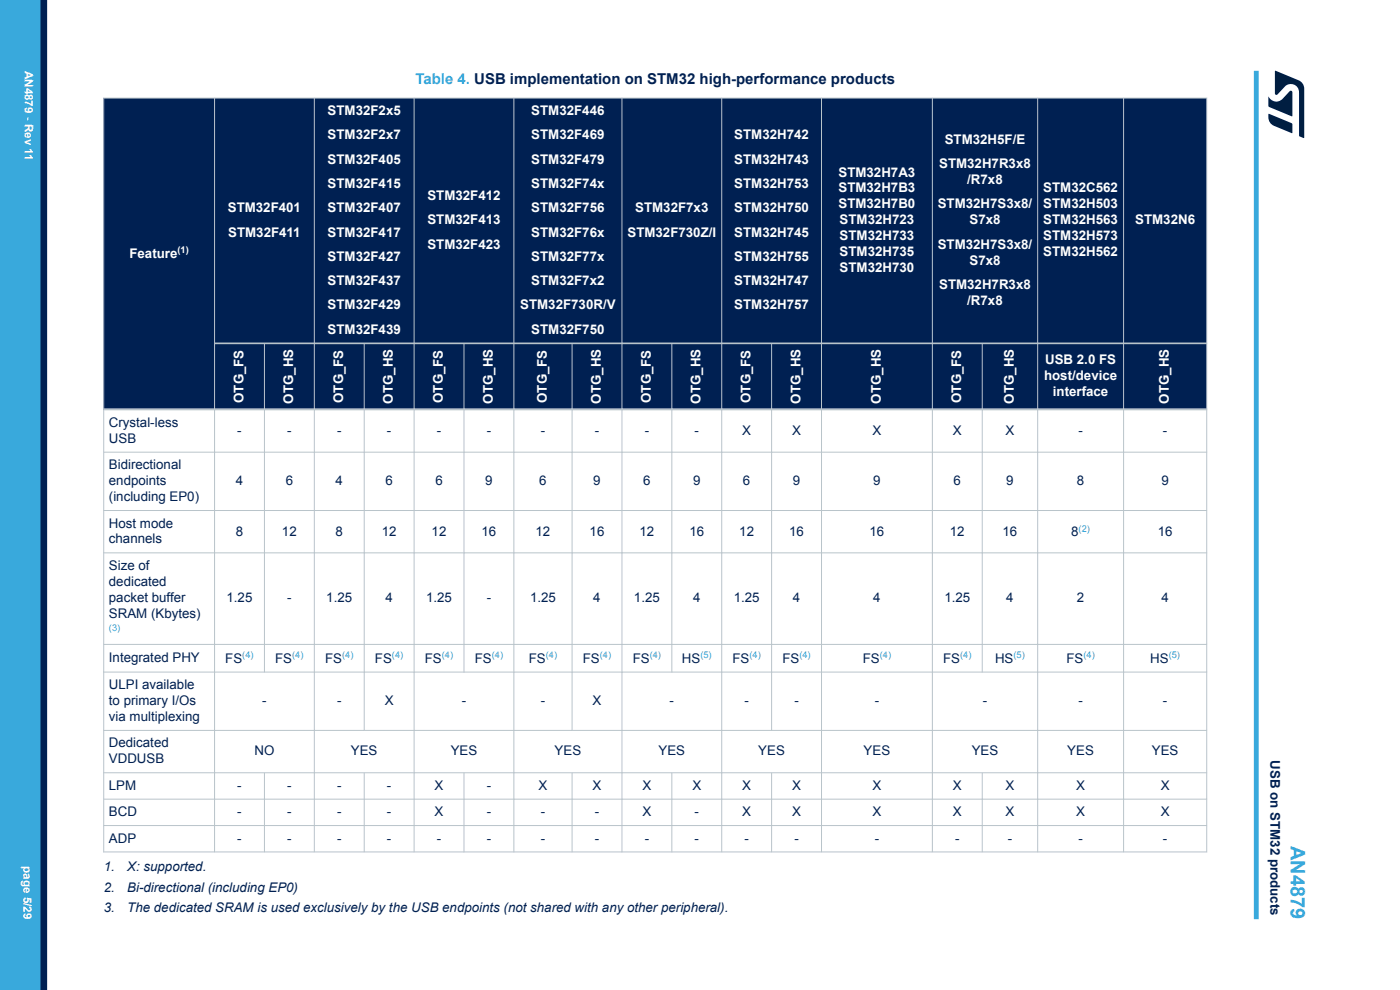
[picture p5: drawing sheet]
<svg xmlns="http://www.w3.org/2000/svg" width="297mm" height="210mm" viewBox="0 0 297 210" stroke-linecap="round" stroke-linejoin="round" font-family="sans-serif">
<g fill="#002052">
<path d="M22 20.8h234v66h-234z" fill-rule="evenodd"/>
<path d="M22 20.8h234v52h-234z" fill-rule="evenodd"/>
<path d="M22.1 20.9h23.3v65.7h-23.3z" fill-rule="evenodd"/>
<path d="M45.6 73h10.4v13.6h-10.4z" fill-rule="evenodd"/>
<path d="M56.2 73h10.4v13.6h-10.4z" fill-rule="evenodd"/>
<path d="M66.8 73h10.4v13.6h-10.4z" fill-rule="evenodd"/>
<path d="M77.4 73h10.3v13.6h-10.3z" fill-rule="evenodd"/>
<path d="M88 73h10.3v13.6h-10.3z" fill-rule="evenodd"/>
<path d="M98.5 73h10.4v13.6h-10.4z" fill-rule="evenodd"/>
<path d="M109.1 73h12.2v13.6h-12.2z" fill-rule="evenodd"/>
<path d="M121.5 73h10.3v13.6h-10.3z" fill-rule="evenodd"/>
<path d="M132.1 73h10.3v13.6h-10.3z" fill-rule="evenodd"/>
<path d="M142.6 73h10.4v13.6h-10.4z" fill-rule="evenodd"/>
<path d="M153.2 73h10.4v13.6h-10.4z" fill-rule="evenodd"/>
<path d="M163.8 73h10.4v13.6h-10.4z" fill-rule="evenodd"/>
<path d="M174.4 73h23.3v13.6h-23.3z" fill-rule="evenodd"/>
<path d="M197.9 73h10.4v13.6h-10.4z" fill-rule="evenodd"/>
<path d="M208.5 73h11.5v13.6h-11.5z" fill-rule="evenodd"/>
<path d="M220.2 73h18.1v13.6h-18.1z" fill-rule="evenodd"/>
<path d="M238.5 73h17.4v13.6h-17.4z" fill-rule="evenodd"/>
</g>
<g fill="none" stroke="#b9c4ca" stroke-width=".21">
<path d="M21.9 20.8h234.2M22 20.7v160.1M45.5 20.7v160.1M66.7 20.7v160.1M87.8 20.7v160.1M109 20.7v160.1M131.9 20.7v160.1M153.1 20.7v160.1M174.3 20.7v160.1M197.8 20.7v160.1M220.1 20.7v160.1M238.4 20.7v160.1"/>
<path d="M256 20.7v160.1M56.1 72.8v69.9M77.3 72.8v82.2M98.4 72.8v69.9M121.4 72.8v82.2M142.5 72.8v69.9M163.7 72.8v82.2M208.4 72.8v69.9M21.9 95.9h234.2M21.9 108.3h234.2M21.9 117.3h234.2M21.9 136.7h234.2"/>
<path d="M21.9 142.6h234.2M21.9 154.9h234.2M21.9 163.9h234.2M21.9 169.5h234.2M21.9 175.1h234.2M56.1 163.9v16.9M77.3 163.9v16.9M98.4 163.9v16.9M121.4 163.9v16.9M142.5 163.9v16.9M163.7 163.9v16.9M208.4 163.9v16.9"/>
<path d="M21.9 180.7h234.2"/>
</g>
<path d="M45.5 72.8h210.6" fill="none" stroke="#b9c4ca" stroke-width=".35"/>
<path d="M21.9 86.8h234.2" fill="none" stroke="#b9c4ca" stroke-width=".42"/>
<path d="M266.5 15v180" fill="none" stroke="#39a9dc" stroke-width="1"/>
<g fill="#39a9dc">
<path d="M0 0h8.6v210h-8.6z" fill-rule="evenodd"/>
<path d="M0 0h7.5v210h-7.5z" fill-rule="evenodd"/>
</g>
<path d="M9.3 0v210" fill="none" stroke="#002052" stroke-width="1.4"/>
<g fill="#001e41">
<path d="M270.5 15l5 2.1a1.91 1.91 0 0 1 1.2 1.7l-.1 10.5-1-.5v-9.2a1.74 1.74 0 0 0-1-1.6 1.74 1.74 0 0 0-2 .3l-1.6 1.7-.2 .1-.3-.1z"/>
<path d="M269.1 24.2l4.9 1.9 .2 .3v1.7l-.2 .1-3.8-1.5a1.92 1.92 0 0 1-1.1-1.8z"/>
<path d="M269.1 20.5a1.85 1.85 0 0 0 2.9 .5l1.6-1.6 .2-.2 .3 .2v5.3l-5-2.1z"/>
</g>
<text font-size="4.2" fill="#39a9dc" x="273.8" y="179.5" transform="rotate(90 273.8 179.5)">AN4879</text>
<text font-size="3.2" fill="#39a9dc" x="88.1" y="17.8">Table 4. USB implementation on STM32 high-performance products</text>
<g font-size="2.8" fill="#fff">
<text x="69.5" y="24.4">STM32F2x5</text>
<text x="69.5" y="29.6">STM32F2x7</text>
<text x="112.7" y="24.4">STM32F446</text>
<text x="112.7" y="29.6">STM32F469</text>
<text x="155.8" y="29.6">STM32H742</text>
<text x="69.5" y="34.7">STM32F405</text>
<text x="112.7" y="34.7">STM32F479</text>
<text x="155.8" y="34.7">STM32H743</text>
<text x="199.2" y="35.7">STM32H7R3x8</text>
<text x="200.4" y="30.5">STM32H5F/E</text>
<text x="69.5" y="39.9">STM32F415</text>
<text x="112.7" y="39.9">STM32F74x</text>
<text x="155.8" y="39.9">STM32H753</text>
<text x="177.9" y="37.4">STM32H7A3</text>
<text x="177.9" y="40.8">STM32H7B3</text>
<text x="205.2" y="39.1">/R7x8</text>
<text x="221.3" y="40.8">STM32C562</text>
<text x="48.3" y="45">STM32F401</text>
<text x="69.5" y="45">STM32F407</text>
<text x="90.7" y="42.4">STM32F412</text>
<text x="90.7" y="47.6">STM32F413</text>
<text x="112.7" y="45">STM32F756</text>
<text x="134.8" y="45">STM32F7x3</text>
<text x="155.8" y="45">STM32H750</text>
<text x="177.9" y="44.2">STM32H7B0</text>
<text x="178.1" y="47.6">STM32H723</text>
<text x="198.9" y="44.2">STM32H7S3x8/</text>
<text x="205.7" y="47.6">S7x8</text>
<text x="221.3" y="44.2">STM32H503</text>
<text x="221.3" y="47.6">STM32H563</text>
<text x="240.8" y="47.6">STM32N6</text>
<text x="48.4" y="50.2">STM32F411</text>
<text x="69.5" y="50.2">STM32F417</text>
<text x="90.7" y="52.8">STM32F423</text>
<text x="112.7" y="50.2">STM32F76x</text>
<text x="133.1" y="50.2">STM32F730Z/I</text>
<text x="155.8" y="50.2">STM32H745</text>
<text x="178.1" y="51">STM32H733</text>
<text x="198.9" y="52.8">STM32H7S3x8/</text>
<text x="221.3" y="51">STM32H573</text>
<text x="27.5" y="54.7">Feature</text>
<text x="69.5" y="55.3">STM32F427</text>
<text x="112.7" y="55.3">STM32F77x</text>
<text x="155.8" y="55.3">STM32H755</text>
<text x="178.1" y="54.4">STM32H735</text>
<text x="178.1" y="57.8">STM32H730</text>
<text x="205.7" y="56.1">S7x8</text>
<text x="221.3" y="54.4">STM32H562</text>
<text x="69.5" y="60.5">STM32F437</text>
<text x="69.5" y="65.6">STM32F429</text>
<text x="110.4" y="65.6">STM32F730R/V</text>
<text x="112.7" y="60.5">STM32F7x2</text>
<text x="155.8" y="60.5">STM32H747</text>
<text x="155.8" y="65.6">STM32H757</text>
<text x="199.2" y="61.3">STM32H7R3x8</text>
<text x="205.2" y="64.7">/R7x8</text>
<text x="69.5" y="70.8">STM32F439</text>
<text x="112.7" y="70.8">STM32F750</text>
<text x="221.7" y="77.2">USB 2.0 FS</text>
<text x="221.5" y="80.6">host/device</text>
<text x="51.6" y="85.5" transform="rotate(-90 51.6 85.5)">OTG_FS</text>
<text x="62.2" y="85.6" transform="rotate(-90 62.2 85.6)">OTG_HS</text>
<text x="72.8" y="85.5" transform="rotate(-90 72.8 85.5)">OTG_FS</text>
<text x="83.4" y="85.6" transform="rotate(-90 83.4 85.6)">OTG_HS</text>
<text x="94" y="85.5" transform="rotate(-90 94 85.5)">OTG_FS</text>
<text x="104.5" y="85.6" transform="rotate(-90 104.5 85.6)">OTG_HS</text>
<text x="116" y="85.5" transform="rotate(-90 116 85.5)">OTG_FS</text>
<text x="127.5" y="85.6" transform="rotate(-90 127.5 85.6)">OTG_HS</text>
<text x="138" y="85.5" transform="rotate(-90 138 85.5)">OTG_FS</text>
<text x="148.6" y="85.6" transform="rotate(-90 148.6 85.6)">OTG_HS</text>
<text x="159.2" y="85.5" transform="rotate(-90 159.2 85.5)">OTG_FS</text>
<text x="169.8" y="85.6" transform="rotate(-90 169.8 85.6)">OTG_HS</text>
<text x="186.8" y="85.6" transform="rotate(-90 186.8 85.6)">OTG_HS</text>
<text x="203.9" y="85.5" transform="rotate(-90 203.9 85.5)">OTG_FS</text>
<text x="215.1" y="85.6" transform="rotate(-90 215.1 85.6)">OTG_HS</text>
<text x="223.4" y="84">interface</text>
<text x="248" y="85.6" transform="rotate(-90 248 85.6)">OTG_HS</text>
</g>
<g font-size="2.8" fill="#002052">
<text x="23.1" y="90.5">Crystal-less</text>
<text x="23.1" y="93.9">USB</text>
<text x="50.3" y="92.2">-</text>
<text x="60.9" y="92.2">-</text>
<text x="71.5" y="92.2">-</text>
<text x="82.1" y="92.2">-</text>
<text x="92.7" y="92.2">-</text>
<text x="103.3" y="92.2">-</text>
<text x="114.7" y="92.2">-</text>
<text x="126.2" y="92.2">-</text>
<text x="136.8" y="92.2">-</text>
<text x="147.4" y="92.2">-</text>
<text x="157.5" y="92.2">X</text>
<text x="168" y="92.2">X</text>
<text x="185.1" y="92.2">X</text>
<text x="202.1" y="92.2">X</text>
<text x="213.3" y="92.2">X</text>
<text x="228.8" y="92.2">-</text>
<text x="246.7" y="92.2">-</text>
<text x="23.1" y="99.5">Bidirectional</text>
<text x="23.1" y="102.9">endpoints</text>
<text x="23.1" y="106.3">(including EP0)</text>
<text x="50" y="102.9">4</text>
<text x="60.6" y="102.9">6</text>
<text x="71.2" y="102.9">4</text>
<text x="81.8" y="102.9">6</text>
<text x="92.4" y="102.9">6</text>
<text x="102.9" y="102.9">9</text>
<text x="114.4" y="102.9">6</text>
<text x="125.9" y="102.9">9</text>
<text x="136.5" y="102.9">6</text>
<text x="147" y="102.9">9</text>
<text x="157.6" y="102.9">6</text>
<text x="168.2" y="102.9">9</text>
<text x="185.3" y="102.9">9</text>
<text x="202.3" y="102.9">6</text>
<text x="213.5" y="102.9">9</text>
<text x="228.5" y="102.9">8</text>
<text x="246.4" y="102.9">9</text>
<text x="23.1" y="111.9">Host mode</text>
<text x="50" y="113.6">8</text>
<text x="59.8" y="113.6">12</text>
<text x="71.2" y="113.6">8</text>
<text x="81" y="113.6">12</text>
<text x="91.6" y="113.6">12</text>
<text x="102.2" y="113.6">16</text>
<text x="113.6" y="113.6">12</text>
<text x="125.1" y="113.6">16</text>
<text x="135.7" y="113.6">12</text>
<text x="146.2" y="113.6">16</text>
<text x="156.8" y="113.6">12</text>
<text x="167.4" y="113.6">16</text>
<text x="184.5" y="113.6">16</text>
<text x="201.5" y="113.6">12</text>
<text x="212.7" y="113.6">16</text>
<text x="227.3" y="113.7">8</text>
<text x="245.6" y="113.6">16</text>
<text x="23.1" y="115.3">channels</text>
<text x="23.1" y="120.9">Size of</text>
<text x="23.1" y="124.3">dedicated</text>
<text x="23.1" y="127.7">packet buffer</text>
<text x="23.1" y="131">SRAM (Kbytes)</text>
<text x="48.1" y="127.8">1.25</text>
<text x="60.9" y="127.8">-</text>
<text x="69.2" y="127.8">1.25</text>
<text x="81.8" y="127.8">4</text>
<text x="90.4" y="127.8">1.25</text>
<text x="103.3" y="127.8">-</text>
<text x="112.4" y="127.8">1.25</text>
<text x="125.9" y="127.8">4</text>
<text x="134.5" y="127.8">1.25</text>
<text x="147" y="127.8">4</text>
<text x="155.7" y="127.8">1.25</text>
<text x="168.2" y="127.8">4</text>
<text x="185.3" y="127.8">4</text>
<text x="200.3" y="127.8">1.25</text>
<text x="213.5" y="127.8">4</text>
<text x="228.5" y="127.8">2</text>
<text x="246.4" y="127.8">4</text>
<text x="23.1" y="140.4">Integrated PHY</text>
<text x="47.8" y="140.6">FS</text>
<text x="58.4" y="140.6">FS</text>
<text x="69" y="140.6">FS</text>
<text x="79.5" y="140.6">FS</text>
<text x="90.1" y="140.6">FS</text>
<text x="100.7" y="140.6">FS</text>
<text x="112.2" y="140.6">FS</text>
<text x="123.6" y="140.6">FS</text>
<text x="134.2" y="140.6">FS</text>
<text x="144.7" y="140.6">HS</text>
<text x="155.4" y="140.6">FS</text>
<text x="166" y="140.6">FS</text>
<text x="183" y="140.6">FS</text>
<text x="200.1" y="140.6">FS</text>
<text x="211.1" y="140.6">HS</text>
<text x="226.2" y="140.6">FS</text>
<text x="244" y="140.6">HS</text>
<text x="23.1" y="146.2">ULPI available</text>
<text x="23.1" y="149.6">to primary I/Os</text>
<text x="55.6" y="149.6">-</text>
<text x="71.5" y="149.6">-</text>
<text x="81.6" y="149.6">X</text>
<text x="98" y="149.6">-</text>
<text x="114.7" y="149.6">-</text>
<text x="125.7" y="149.6">X</text>
<text x="142.1" y="149.6">-</text>
<text x="157.9" y="149.6">-</text>
<text x="168.5" y="149.6">-</text>
<text x="185.6" y="149.6">-</text>
<text x="208.5" y="149.6">-</text>
<text x="228.8" y="149.6">-</text>
<text x="246.7" y="149.6">-</text>
<text x="23.1" y="152.9">via multiplexing</text>
<text x="23.1" y="158.5">Dedicated</text>
<text x="23.1" y="161.9">VDDUSB</text>
<text x="54" y="160.2">NO</text>
<text x="74.4" y="160.2">YES</text>
<text x="95.6" y="160.2">YES</text>
<text x="117.7" y="160.2">YES</text>
<text x="139.7" y="160.2">YES</text>
<text x="160.9" y="160.2">YES</text>
<text x="183.2" y="160.2">YES</text>
<text x="206.1" y="160.2">YES</text>
<text x="226.4" y="160.2">YES</text>
<text x="244.4" y="160.2">YES</text>
<text x="269.5" y="161.3" transform="rotate(90 269.5 161.3)">USB on STM32 products</text>
<text x="23.1" y="167.5">LPM</text>
<text x="50.3" y="167.5">-</text>
<text x="60.9" y="167.5">-</text>
<text x="71.5" y="167.5">-</text>
<text x="82.1" y="167.5">-</text>
<text x="92.2" y="167.5">X</text>
<text x="103.3" y="167.5">-</text>
<text x="114.2" y="167.5">X</text>
<text x="125.7" y="167.5">X</text>
<text x="136.3" y="167.5">X</text>
<text x="146.9" y="167.5">X</text>
<text x="157.5" y="167.5">X</text>
<text x="168" y="167.5">X</text>
<text x="185.1" y="167.5">X</text>
<text x="202.1" y="167.5">X</text>
<text x="213.3" y="167.5">X</text>
<text x="228.3" y="167.5">X</text>
<text x="246.2" y="167.5">X</text>
<text x="23.1" y="173.1">BCD</text>
<text x="50.3" y="173.1">-</text>
<text x="60.9" y="173.1">-</text>
<text x="71.5" y="173.1">-</text>
<text x="82.1" y="173.1">-</text>
<text x="92.2" y="173.1">X</text>
<text x="103.3" y="173.1">-</text>
<text x="114.7" y="173.1">-</text>
<text x="126.2" y="173.1">-</text>
<text x="136.3" y="173.1">X</text>
<text x="147.4" y="173.1">-</text>
<text x="157.5" y="173.1">X</text>
<text x="168" y="173.1">X</text>
<text x="185.1" y="173.1">X</text>
<text x="202.1" y="173.1">X</text>
<text x="213.3" y="173.1">X</text>
<text x="228.3" y="173.1">X</text>
<text x="246.2" y="173.1">X</text>
<text x="23.1" y="178.7">ADP</text>
<text x="50.3" y="178.7">-</text>
<text x="60.9" y="178.7">-</text>
<text x="71.5" y="178.7">-</text>
<text x="82.1" y="178.7">-</text>
<text x="92.7" y="178.7">-</text>
<text x="103.3" y="178.7">-</text>
<text x="114.7" y="178.7">-</text>
<text x="126.2" y="178.7">-</text>
<text x="136.8" y="178.7">-</text>
<text x="147.4" y="178.7">-</text>
<text x="157.9" y="178.7">-</text>
<text x="168.5" y="178.7">-</text>
<text x="185.6" y="178.7">-</text>
<text x="202.6" y="178.7">-</text>
<text x="213.8" y="178.7">-</text>
<text x="228.8" y="178.7">-</text>
<text x="246.7" y="178.7">-</text>
<text x="22" y="184.8">1.</text>
<text x="27" y="184.8">X: supported.</text>
<text x="22" y="189.2">2.</text>
<text x="27" y="189.2">Bi-directional (including EP0)</text>
<text x="22" y="193.5">3.</text>
<text x="27" y="193.5">The dedicated SRAM is used exclusively by the USB endpoints (not shared with any other peripheral).</text>
</g>
<g font-size="2.5" fill="#fff">
<text x="5.3" y="15" transform="rotate(90 5.3 15)">AN4879 - Rev 11</text>
<text x="5" y="183.7" transform="rotate(90 5 183.7)">page 5/29</text>
</g>
<text font-size="2" fill="#fff" x="37.6" y="53.7">(1)</text>
<g font-size="2" fill="#39a9dc">
<text x="228.8" y="112.8">(2)</text>
<text x="23.1" y="133.8">(3)</text>
<text x="51.4" y="139.6">(4)</text>
<text x="62" y="139.6">(4)</text>
<text x="72.6" y="139.6">(4)</text>
<text x="83.2" y="139.6">(4)</text>
<text x="93.7" y="139.6">(4)</text>
<text x="104.3" y="139.6">(4)</text>
<text x="115.8" y="139.6">(4)</text>
<text x="127.2" y="139.6">(4)</text>
<text x="137.8" y="139.6">(4)</text>
<text x="148.6" y="139.6">(5)</text>
<text x="159" y="139.6">(4)</text>
<text x="169.6" y="139.6">(4)</text>
<text x="186.6" y="139.6">(4)</text>
<text x="203.7" y="139.6">(4)</text>
<text x="215" y="139.6">(5)</text>
<text x="229.8" y="139.6">(4)</text>
<text x="247.9" y="139.6">(5)</text>
</g>
</svg>
